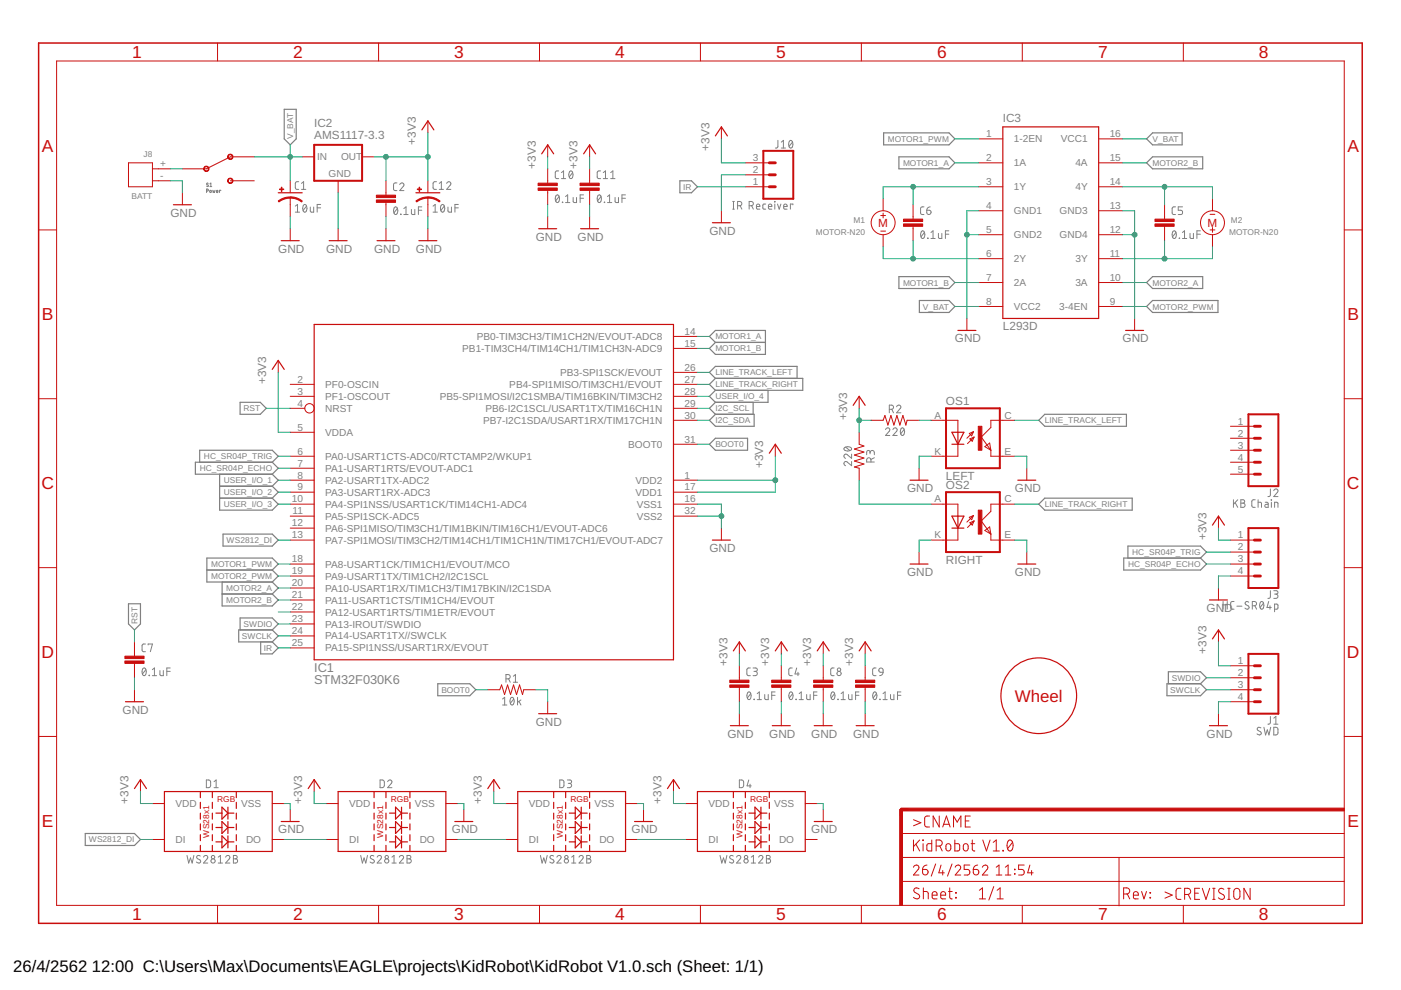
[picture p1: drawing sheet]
<svg xmlns="http://www.w3.org/2000/svg" width="297mm" height="210mm" viewBox="0 0 297 210" stroke-linecap="round" stroke-linejoin="round" font-family="sans-serif">
<g fill="none" stroke="#808080" stroke-width=".21">
<path d="M44.2 38.9l-.3-.1-.1 .2 .4 .5h-.4M44.5 39l.2-.2v.8M44.5 39.6h.4M63.3 38.5l-.5 .1-.2 .3 .1 1 .1 .2 .5 .1M63.9 38.9l.5-.4v1.7M84.2 38.8l-.7 .1-.1 .2 .1 1.1 .2 .2h.5M84.8 39.1a.44 .44 0 0 1 .6-.3 .44 .44 0 0 1 .1 .7l-.7 .9h.8M92.5 38.5l-.4 .1-.3 .3v1l.3 .2 .4 .1M93.1 38.9l.5-.4v1.7M94.7 38.9a.44 .44 0 0 1 .6-.3 .44 .44 0 0 1 .2 .6l-.8 1h.9M118.4 36.2l-.5 .1-.2 .3 .1 1.1 .1 .1 .5 .1M119 37.9h.9"/>
<path d="M119 36.6l.5-.4v1.7M120.8 36.3l.3-.1a.97 .97 0 0 1 0 1.7 1.02 1.02 0 0 1-.3-1.6zM121.4 36.6l-.7 .9M127.3 36.2l-.5 .1-.2 .3v1.1l.2 .1 .5 .1M127.9 37.9h.9M127.9 36.6l.5-.4v1.7M129.5 37.9h.9M129.5 36.6l.4-.4v1.7M164.9 29.8v1.4l-.5 .2M165.7 31.4h.8M165.7 30.1l.4-.3v1.6M167.4 29.9l.3-.1a.97 .97 0 0 1 0 1.6 1 1 0 0 1-.3-1.5z"/>
<path d="M168 30.1l-.7 .9M43.8 40.5l.4-.1-.1-.3h-.3v.7M45.1 40.3l.1 .5 .1-.3 .2 .3 .1-.5M45.9 40.6h.3l-.1-.2h-.2v.3l.3 .1M46.8 40.4l-.3-.1v.5M62.6 43.7l.5-.4v1.7M62.6 45h.9M63.9 40.2h.9M64.4 43.5l.2-.2a.95 .95 0 0 1 0 1.7 1.04 1.04 0 0 1-.2-1.5zM65 43.7l-.7 .9M65.8 43.9v.9l.3 .2h.4v-1.1M67.2 44.1h.8"/>
<path d="M68 43.3h-.8v1.7M83.7 44l.2-.1a.95 .95 0 0 1 0 1.6 1.04 1.04 0 0 1-.2-1.5zM84.2 44.2l-.7 .9M84.9 45.4l.1 .1zM85.6 45.5h.9M85.6 44.2l.5-.3v1.6M87.2 44.4v.9l.3 .2h.4v-1.1M88.7 44.6h.7M89.4 43.9h-.7v1.6M91.8 45h.9M91.8 43.7l.5-.4v1.7M93.1 40.2h.9"/>
<path d="M93.6 43.5l.2-.2a.95 .95 0 0 1 0 1.7 1 1 0 0 1-.2-1.5zM94.2 43.7l-.7 .9M95 43.9v.9l.2 .2h.5v-1.1M96.5 44.1h.7M97.2 43.3h-.7v1.7M117.9 41.4l.3-.1a.97 .97 0 0 1 0 1.6 1 1 0 0 1-.3-1.5zM118.5 41.7l-.7 .9M119.2 42.9h.1zM119.9 42.9h.9M119.9 41.7l.5-.4v1.6M121.5 41.9v.9l.3 .1h.4v-1M123 42h.7"/>
<path d="M123.7 41.3h-.7v1.6M126.8 41.4l.3-.1a.97 .97 0 0 1 0 1.6 1.02 1.02 0 0 1-.3-1.5zM127.4 41.7l-.7 .9M128.1 42.9h.1zM128.8 42.9h.9M128.8 41.7l.4-.4v1.6M130.4 41.9v.9l.3 .1h.4v-1M131.9 42h.7M132.6 41.3h-.7v1.6M155.3 44.3h.4M155.3 42.7h.4M155.5 42.7v1.6"/>
<path d="M156.4 43.6h.4a.46 .46 0 0 0 .5-.4 .46 .46 0 0 0-.5-.5h-.4v1.6M156.9 43.6l.4 .7M158.8 43.6h.5a.46 .46 0 0 0 .4-.4 .46 .46 0 0 0-.4-.5h-.5v1.6M159.4 43.6l.3 .7M160.4 43.8h.7a.38 .38 0 0 0-.3-.5 .38 .38 0 0 0-.4 .3v.7h.7M162.3 43.3h-.4l-.2 .2 .1 .8h.5M162.9 43.8h.7a.38 .38 0 0 0-.2-.5 .38 .38 0 0 0-.5 .3l.1 .7h.6M164.2 42.7l.1 .1zM164.3 43.3v1M164.8 43.3l.4 1 .4-1M166.2 43.8h.7a.38 .38 0 0 0-.3-.5 .38 .38 0 0 0-.4 .3v.7h.7M168.1 43.4v-.1h-.5v1"/>
<path d="M195.4 49l.2-.1a.95 .95 0 0 1 0 1.7 1.04 1.04 0 0 1-.2-1.6zM195.9 43.9l-.6 .1-.1 .2v1.1l.2 .2h.5M196 49.3l-.7 .9M196.5 44.6h.5a.45 .45 0 0 1 .4 .5 .45 .45 0 0 1-.5 .4 .45 .45 0 0 1-.4-.5zM196.7 50.5l.1 .1zM197.2 43.9l-.6 .3-.1 .4M197.4 50.6h.9M197.4 49.3l.4-.4v1.7M199 49.5v.9l.2 .2h.5v-1.1M200.4 49.7h.8M201.2 48.9h-.8v1.7M248.7 49l.3-.1a.97 .97 0 0 1 0 1.7 1.02 1.02 0 0 1-.3-1.6z"/>
<path d="M249.2 43.9h-.5l-.2 .3v1.1l.2 .2h.5M249.3 49.3l-.7 .9M250 50.5l.1 .1zM250.7 50.6h.9M250.7 49.3l.4-.4v1.7M250.7 43.9h-.9v.7h.6a.46 .46 0 0 1 .3 .4 .46 .46 0 0 1-.3 .5h-.6M252.3 49.5v.9l.3 .2h.4v-1.1M253.8 49.7h.7M254.5 48.9h-.7v1.7M179 94.9a1 1 0 0 1 1.6 .3 .95 .95 0 0 1-1.7 0zM179.3 94.8l.9 .7M180.6 97.9v.8l-1-.7a.44 .44 0 0 0-.7 .1 .44 .44 0 0 0 .4 .6"/>
<path d="M180.6 96.3v.9l-1-.8a.44 .44 0 0 0-.6 .2 .44 .44 0 0 0 .3 .6M184.5 95.9a.46 .46 0 0 1 .4-.4 .46 .46 0 0 1 .5 .4v.5M184.5 96.2v-.3a.36 .36 0 0 0-.4-.4 .36 .36 0 0 0-.4 .4v.5M184.7 98v-.5a.46 .46 0 0 0-.5-.5 .46 .46 0 0 0-.5 .5v.5h1.7M185.4 97l-.7 .4M187.7 91.1a.45 .45 0 0 1 .7-.4 .45 .45 0 0 1 .1 .7l-.8 .9h1M188.6 86.8h.4a.44 .44 0 0 0 .4-.5 .44 .44 0 0 0-.4-.4h-.4v1.6M189.1 86.8l.3 .7M189.3 91.1a.45 .45 0 0 1 .6-.4 .45 .45 0 0 1 .2 .7l-.8 .9h.9M190.1 86.3a.44 .44 0 0 1 .6-.4 .44 .44 0 0 1 .2 .7l-.8 .9h.9M191.1 90.8l.2-.1a.93 .93 0 0 1 0 1.6 1.02 1.02 0 0 1-.2-1.5zM191.7 91.1l-.7 .9"/>
<path d="M261.5 106v1.6M261.9 106.6l.5 1M262.4 106l-.9 .9M263.1 106h.4a.36 .36 0 0 1 .4 .3 .36 .36 0 0 1-.4 .4 .44 .44 0 0 1 .5 .4 .44 .44 0 0 1-.5 .5h-.4zM263.1 106.7h.4M266.1 106h-.5l-.2 .3v1.1l.2 .1 .5 .1M266.7 106.5l.7 .1 .1 1M266.7 106v1.6M268.2 106.5h.5l.2 .3v.8l-.6-.1-.1-.2v-.2l.7-.2M269.3 103.7v1.4l-.5 .2M269.5 106h.1zM269.6 106.5v1.1"/>
<path d="M270.1 104a.44 .44 0 0 1 .6-.3 .44 .44 0 0 1 .1 .7l-.7 .9h.9M270.2 107.6v-1.1l.7 .1 .1 1M30.8 136.5l-.5 .1-.2 .3v1l.2 .3h.5M31.4 136.7v-.2h.9l-.4 1.7M259.3 127.5v1.7M259.3 128.2h.9M260.2 127.5v1.7M261.6 127.5l-.5 .1-.2 .3v1l.2 .2 .5 .1M262.2 128.5h1.1M264.8 127.7l-.2-.1a.38 .38 0 0 0-.6 .1 .38 .38 0 0 0 .2 .5l.5 .3a.44 .44 0 0 1-.1 .7 .44 .44 0 0 1-.7-.3M265.5 128.4h.5a.46 .46 0 0 0 .4-.4 .46 .46 0 0 0-.4-.5h-.5v1.7M266.1 128.4l.3 .8"/>
<path d="M267.3 127.6l.2-.1a.97 .97 0 0 1 0 1.7 1.02 1.02 0 0 1-.2-1.6zM267.9 127.9l-.7 .9M269 127.5l-.4 1.3h.9M269.3 128.4v.8M269.3 125.2v1.5l-.5 .2M270.1 125.2h.5a.36 .36 0 0 1 .4 .4 .36 .36 0 0 1-.4 .4h-.4M270.2 129.2l.7-.1 .1-.7-.2-.3h-.6v1.6M270.5 126a.46 .46 0 0 1 .5 .4 .46 .46 0 0 1-.5 .5h-.4M30.3 141.7l.3-.1a.97 .97 0 0 1 0 1.7 1.02 1.02 0 0 1-.3-1.6zM30.9 142l-.7 .9M31.6 143.2l.1 .1zM32.3 143.3h.9"/>
<path d="M32.3 142l.4-.4v1.7M33.9 142.2v.9l.3 .2h.4v-1.1M35.4 142.3h.7M36.1 141.6h-.7v1.7M106.6 148.2l.4-.4v1.7M106.6 149.5h.9M107.3 143.9h.4a.46 .46 0 0 0 .5-.4 .46 .46 0 0 0-.5-.5h-.4v1.7M107.8 143.9l.4 .8M108.3 148l.1-.1a.8 .8 0 0 1 .7 .5 .8 .8 0 0 1-.2 .8l-.3 .3a1.04 1.04 0 0 1-.3-1.5zM108.8 143.4l.5-.4v1.7M108.8 144.7h.9M108.9 148.2l-.7 .9"/>
<path d="M109.7 147.8v1.7M110 148.7l.4 .8M110.4 148.4l-.7 .5M158.6 146.8l.2-.1a.97 .97 0 0 1 0 1.6 1.02 1.02 0 0 1-.2-1.5zM159.1 141.6h-.5l-.3 .4 .2 1.2 .6 .1M159.2 147.1l-.7 .9M159.7 141.6h.5a.36 .36 0 0 1 .4 .4 .36 .36 0 0 1-.4 .3h-.3M159.9 148.3h.1zM160.1 142.3a.46 .46 0 0 1 .5 .5 .46 .46 0 0 1-.5 .5h-.4M160.5 148.3h.9M160.5 147.1l.5-.4v1.6M162.1 147.3l.1 .9 .2 .1h.5v-1"/>
<path d="M163.6 147.4h.7M164.3 146.7h-.7v1.6M167.4 146.8l.3-.1a.97 .97 0 0 1 0 1.6 1.02 1.02 0 0 1-.3-1.5zM168 141.6h-.5l-.3 .4 .1 1.2 .7 .1M168.1 147.1l-.8 .9M168.7 148.3h.1zM168.9 141.6l-.3 1.3h.9M169.2 142.5v.8M169.4 148.3h.9M169.4 147.1l.5-.4v1.6M171 147.3v.9l.3 .1h.5v-1M172.5 147.4h.7"/>
<path d="M173.2 146.7h-.7v1.6M176.3 146.8l.3-.1a.97 .97 0 0 1 0 1.6 1.02 1.02 0 0 1-.3-1.5zM176.8 141.6h-.4l-.3 .4 .1 1.2 .6 .1M177 147.1l-.8 .9M177.6 148.3h.1zM178.3 148.3h.9M178.3 147.1l.5-.4v1.6M179.9 147.3v.9l.3 .1h.4v-1M181.4 147.4h.7M182.1 146.7h-.7v1.6M185.2 146.8l.1-.1a.8 .8 0 0 1 .7 .6 .8 .8 0 0 1-.2 .8l-.3 .2a1.02 1.02 0 0 1-.3-1.5zM185.7 141.6h-.4l-.3 .4 .1 1.2 .6 .1"/>
<path d="M185.8 147.1l-.7 .9M186.5 141.8l.3-.2 .3 .2 .1 .7-.8-.1-.1-.3zM186.5 148.3h.1zM187.2 148.3h.9M187.2 147.1l.5-.4v1.6M187.2 142.5l-.3 .6-.4 .2M188.8 147.3v.9l.3 .1h.4v-1M190.3 147.4h.7M191 146.7h-.7v1.6M267.3 154.3l-.5-.1-.2 .4v.2l.6 .4a.4 .4 0 0 1 .1 .6 .4 .4 0 0 1-.6-.1l-.2-.1M268 154.2l.3 1.6 .4-1.1 .3 1.1 .4-1.6M269.3 151.9v1.4l-.5 .2"/>
<path d="M270.1 154.2h.6l.2 .3v1.1l-.2 .2h-.6zM270.1 153.5h.9M270.1 152.3l.4-.4v1.6M43.8 165.4h.6l.2 .3 .1 .8-.3 .5h-.6zM45.4 167h.9M45.4 165.7l.4-.3v1.6M80.6 165.4h.6l.2 .3 .1 .8-.3 .5h-.6zM82.2 165.7a.45 .45 0 0 1 .6-.3 .45 .45 0 0 1 .2 .7l-.8 .9h.9M118.7 165.4h.6l.2 .3v1l-.2 .3h-.6zM120.3 165.4h.5a.36 .36 0 0 1 .4 .3 .36 .36 0 0 1-.4 .4h-.3M120.7 166.1a.46 .46 0 0 1 .5 .4 .46 .46 0 0 1-.5 .5h-.4M156.8 165.4h.6l.2 .3 .1 .8-.3 .5h-.6z"/>
<path d="M158.7 165.4l-.3 1.2h.9M159 166.3v.7M39.6 181.4l.4 1.6 .4-1.1 .3 1.1 .4-1.6M42.5 181.5a.41 .41 0 0 0-.7-.1 .41 .41 0 0 0 .1 .7l.5 .2a.41 .41 0 0 1 0 .6 .41 .41 0 0 1-.6 0l-.2-.1M43.2 181.7a.44 .44 0 0 1 .6-.3 .44 .44 0 0 1 .1 .7l-.7 .9h.8M46.3 183h.9M46.3 181.7l.4-.3v1.6M47.8 181.7a.45 .45 0 0 1 .7-.3 .45 .45 0 0 1 .1 .7l-.8 .9h.9M49.5 181.4h.4a.36 .36 0 0 1 .4 .3 .36 .36 0 0 1-.4 .4 .44 .44 0 0 1 .5 .4 .44 .44 0 0 1-.5 .5h-.4zM49.5 182.1h.4M76.5 181.4l.3 1.6 .4-1.1 .4 1.1 .3-1.6M79.3 181.5a.41 .41 0 0 0-.6-.1 .41 .41 0 0 0-.1 .6l.6 .3a.38 .38 0 0 1 .1 .5 .38 .38 0 0 1-.5 .2l-.3-.2"/>
<path d="M80 181.7a.45 .45 0 0 1 .6-.3 .45 .45 0 0 1 .2 .7l-.8 .9h.9M83.1 183h.9M83.1 181.7l.4-.3v1.6M84.7 181.7a.44 .44 0 0 1 .6-.3 .44 .44 0 0 1 .1 .7l-.7 .9h.9M86.3 181.4h.5a.36 .36 0 0 1 .3 .3 .36 .36 0 0 1-.3 .4 .44 .44 0 0 1 .4 .4 .44 .44 0 0 1-.4 .5h-.5zM86.3 182.1h.5M114.6 181.4l.3 1.6 .4-1.1 .4 1.1 .3-1.6M117.4 181.5a.41 .41 0 0 0-.6-.1 .41 .41 0 0 0 0 .7l.5 .2a.44 .44 0 0 1-.1 .7 .44 .44 0 0 1-.6-.2M118.1 181.7a.44 .44 0 0 1 .6-.3 .44 .44 0 0 1 .1 .7l-.7 .9h.9M121.2 183h.9M121.2 181.7l.4-.3v1.6M122.8 181.7a.44 .44 0 0 1 .6-.3 .44 .44 0 0 1 .1 .7l-.7 .9h.9"/>
<path d="M124.4 181.4h.4a.36 .36 0 0 1 .4 .3 .36 .36 0 0 1-.4 .4 .44 .44 0 0 1 .5 .4 .44 .44 0 0 1-.5 .5h-.4zM124.4 182.1h.4M152.7 181.4l.3 1.6 .4-1.1 .4 1.1 .3-1.6M155.5 181.5a.41 .41 0 0 0-.6-.1 .41 .41 0 0 0 0 .7l.5 .2a.41 .41 0 0 1 0 .6 .41 .41 0 0 1-.6 0l-.2-.1M156.2 181.7a.44 .44 0 0 1 .6-.3 .44 .44 0 0 1 .1 .7l-.7 .9h.9M159.3 183h.9M159.3 181.7l.4-.3v1.6M160.8 181.7a.45 .45 0 0 1 .7-.3 .45 .45 0 0 1 .1 .7l-.8 .9h1M162.5 181.4h.4a.36 .36 0 0 1 .4 .3 .36 .36 0 0 1-.4 .4 .44 .44 0 0 1 .5 .4 .44 .44 0 0 1-.5 .5h-.4zM162.5 182.1h.4"/>
<circle cx="44.6" cy="40.6" r=".23"/>
<circle cx="177.9" cy="142" r=".36"/>
<circle cx="177.9" cy="142.8" r=".46"/>
<circle cx="45.2" cy="182.5" r=".45"/>
<circle cx="45.2" cy="181.7" r=".36"/>
<circle cx="82" cy="182.5" r=".45"/>
<circle cx="82" cy="181.7" r=".36"/>
<circle cx="120.1" cy="181.7" r=".36"/>
<circle cx="120.1" cy="182.5" r=".46"/>
<circle cx="158.2" cy="182.5" r=".45"/>
<circle cx="158.2" cy="181.7" r=".36"/>
</g>
<g fill="none" stroke="#808080" stroke-width=".25">
<path d="M60.3 23.2h2.5v6.2l-1.3 1.3-1.2-1.3zM144.1 38.3h2.5l1.3 1.3-1.3 1.3h-2.5zM187.3 28.2h13.9l1.3 1.2-1.3 1.3h-13.9zM190.6 33.3h10.6l1.3 1.2-1.3 1.3h-10.6zM243.1 29.4l1.3-1.2h6.2v2.5h-6.2zM243.1 34.5l1.3-1.2h10.6v2.5h-10.6zM190.6 58.7h10.6l1.3 1.2-1.3 1.3h-10.6zM243.1 59.9l1.3-1.2h10.6v2.5h-10.6zM150.4 71.3l1.3-1.2h10.6v5h-10.6l-1.3-1.2 1.3-1.3zM151.7 72.6h10.6M194.9 63.7h6.3l1.3 1.3-1.3 1.3h-6.3zM243.1 65l1.3-1.3h13.8v2.6h-13.8z"/>
<path d="M42.3 98v-2.5h15.4l1.3 1.2-1.3 1.3M50.9 85.3h4.3l1.3 1.3-1.3 1.2h-4.3zM57.7 98h-16.3v2.5h16.3M57.7 98l1.3 1.3-1.3 1.2M150.4 94.2l1.3-1.3h6.8v2.6h-6.8zM151.7 80.2l-1.3-1.2 1.3-1.3h17.3v2.5M151.7 80.2h18.5v2.6h-18.5M151.7 87.8h8.2v2.6h-8.2l-1.3-1.3zM151.7 80.2l-1.3 1.3 1.3 1.3M151.7 82.8l-1.3 1.2 1.3 1.3M151.7 85.3l-1.3 1.3 1.3 1.2M159.7 85.3v2.5"/>
<path d="M162.8 82.8v2.5h-11.1M220.2 89.1l1.3-1.3h17.3v2.6h-17.3zM46.6 103.1h11.1M46.6 100.5v7.7h11.1l1.3-1.3-1.3-1.3M46.6 105.6h11.1M47.3 113.2h10.4l1.3 1.3-1.3 1.3h-10.4zM57.7 100.5l1.3 1.3-1.3 1.3M57.7 103.1l1.3 1.3-1.3 1.2M221.5 105.6h18.6v2.6h-18.6l-1.3-1.3zM238.3 118.3h16.2l1.3 1.3-1.3 1.3h-16.2zM239.1 118.3v-2.5h15.4l1.3 1.3-1.3 1.2M27.2 128h2.6v4.3l-1.3 1.3-1.3-1.3z"/>
<path d="M43.9 120.9h13.8M47.1 125.9h10.6M47.1 123.4v5.1h10.6l1.3-1.3-1.3-1.3M50.9 133.6v-2.6h6.8l1.3 1.3-1.3 1.3M55.3 136.1v2.5h2.4l1.3-1.2-1.3-1.3M57.7 120.9l1.3-1.3-1.3-1.3h-13.8v5.1h13.8M57.7 120.9l1.3 1.2-1.3 1.3M57.7 123.4l1.3 1.3-1.3 1.2M57.7 133.6h-7.1v2.5h7.1M57.7 133.6l1.3 1.2-1.3 1.3M92.8 145h6.8l1.3 1.2-1.3 1.3h-6.8zM247.4 145h7.1l1.3 1.2-1.3 1.3h-7.1z"/>
<path d="M247.7 145v-2.6h6.8l1.3 1.3-1.3 1.3M18.1 176.7h10.4l1.3 1.3-1.3 1.3h-10.4z"/>
</g>
<g fill="none" stroke="#c90d0c" stroke-width=".25">
<path d="M89.5 27.5l1.2-1.9 1.3 1.9M114.9 32.6l1.2-1.9 1.3 1.9M123.7 32.6l1.3-1.9 1.3 1.9M151.7 28.8l1.3-1.9 1.2 1.9M212.6 26.9h20.3v40.6h-20.3zM36.8 43.4h3.8M59 40.9h5.1M59.6 51h3.8M69.8 51h3.8M79.9 51h3.8M88.2 40.9h5.1M88.8 51h3.8"/>
<path d="M114.2 48.5h3.8M123.1 48.5h3.8M151 47.2h3.9M57.7 78.3l1.3-1.9 1.3 1.9M66.6 68.8h76.2v71.1h-76.2zM203.1 70.1h3.8M238.7 70.1h3.8M163.1 96.1l1.3-1.9 1.3 1.9M180.9 85.9l1.3-1.9 1.2 1.9M201.8 91.7h2.6l-1.3 2.5zM201.8 94.2h2.6M203.1 91.7v2.5"/>
<path d="M151 114.5h3.9M193 119.6h3.8M193 101.8h3.8M201.8 109.4h2.6l-1.3 2.6zM201.8 112h2.6M203.1 109.4v2.6M215.8 119.6h3.8M215.8 101.8h3.8M257.1 111.3l1.2-1.9 1.3 1.9M155.5 138l1.3-1.9 1.2 1.9M164.4 138l1.3-1.9 1.2 1.9M173.3 138l1.2-1.9 1.3 1.9"/>
<path d="M182.2 138l1.2-1.9 1.3 1.9M256.4 127.2h3.8M257.1 135.5l1.2-1.9 1.3 1.9M26.6 148.8h3.8M114.2 151.3h3.8M154.9 153.9h3.8M163.7 153.9h3.9M172.6 153.9h3.8M181.5 153.9h3.8M256.4 153.9h3.8M28.5 167.2l1.3-1.9 1.3 1.9M34.9 167.8h22.8v12.7h-22.8z"/>
<path d="M42.5 167.8v1.3M42.5 170.1v1.3M42.5 172.4v1.3M42.5 174.7v1.3M42.5 177v1.2M42.5 179.2v1.3M45 167.8v1.3M45 170.1v1.3M45 172.4v1.3M45 174.7v1.3M45 177v1.2M45 179.2v1.3"/>
<path d="M45.8 175.5h1.3M45.8 178.5h1.3M45.8 172.4h1.3M47.1 171.1l1.2 1.3-1.2 1.3zM47.1 174.2l1.2 1.3-1.2 1.2zM47.1 177.2l1.2 1.3-1.2 1.3zM48.3 171.1v2.6M48.3 174.2v2.5M48.3 177.2v2.6M48.3 175.5h1.3M48.3 178.5h1.3M48.3 172.4h1.3"/>
<path d="M50.1 167.8v1.3M50.1 170.1v1.3M50.1 172.4v1.3M50.1 174.7v1.3M50.1 177v1.2M50.1 179.2v1.3M59.6 174.2h3.8M65.3 167.2l1.3-1.9 1.3 1.9M71.7 167.8h22.8v12.7h-22.8zM79.3 167.8v1.3M79.3 170.1v1.3M79.3 172.4v1.3"/>
<path d="M79.3 174.7v1.3M79.3 177v1.2M79.3 179.2v1.3M81.8 167.8v1.3M81.8 170.1v1.3M81.8 172.4v1.3M81.8 174.7v1.3M81.8 177v1.2M81.8 179.2v1.3M82.6 175.5h1.3M82.6 178.5h1.3M82.6 172.4h1.3"/>
<path d="M83.9 171.1l1.2 1.3-1.2 1.3zM83.9 174.2l1.2 1.3-1.2 1.2zM83.9 177.2l1.2 1.3-1.2 1.3zM85.1 175.5h1.3M85.1 178.5h1.3M85.1 172.4h1.3M85.1 171.1v2.6M85.1 174.2v2.5M85.1 177.2v2.6M86.9 167.8v1.3M86.9 170.1v1.3M86.9 172.4v1.3"/>
<path d="M86.9 174.7v1.3M86.9 177v1.2M86.9 179.2v1.3M96.4 174.2h3.8M103.4 167.2l1.3-1.9 1.3 1.9M109.8 167.8h22.8v12.7h-22.8zM117.4 167.8v1.3M117.4 170.1v1.3M117.4 172.4v1.3M117.4 174.7v1.3M117.4 177v1.2M117.4 179.2v1.3"/>
<path d="M119.9 167.8v1.3M119.9 170.1v1.3M119.9 172.4v1.3M119.9 174.7v1.3M119.9 177v1.2M119.9 179.2v1.3M120.7 175.5h1.3M120.7 178.5h1.3M120.7 172.4h1.3M122 171.1l1.2 1.3-1.2 1.3zM122 174.2l1.2 1.3-1.2 1.2zM122 177.2l1.2 1.3-1.2 1.3z"/>
<path d="M123.2 175.5h1.3M123.2 178.5h1.3M123.2 172.4h1.3M123.2 171.1v2.6M123.2 174.2v2.5M123.2 177.2v2.6M125 167.8v1.3M125 170.1v1.3M125 172.4v1.3M125 174.7v1.3M125 177v1.2M125 179.2v1.3"/>
<path d="M134.5 174.2h3.8M141.5 167.2l1.3-1.9 1.3 1.9M147.9 167.8h22.8v12.7h-22.8zM155.5 167.8v1.3M155.5 170.1v1.3M155.5 172.4v1.3M155.5 174.7v1.3M155.5 177v1.2M155.5 179.2v1.3M158 167.8v1.3M158 170.1v1.3M158 172.4v1.3"/>
<path d="M158 174.7v1.3M158 177v1.2M158 179.2v1.3M158.8 175.5h1.3M158.8 178.5h1.3M158.8 172.4h1.3M160.1 171.1l1.2 1.3-1.2 1.3zM160.1 174.2l1.2 1.3-1.2 1.2zM160.1 177.2l1.2 1.3-1.2 1.3zM161.3 175.5h1.3M161.3 178.5h1.3M161.3 172.4h1.3"/>
<path d="M161.3 171.1v2.6M161.3 174.2v2.5M161.3 177.2v2.6M163.1 167.8v1.3M163.1 170.1v1.3M163.1 172.4v1.3M163.1 174.7v1.3M163.1 177v1.2M163.1 179.2v1.3M172.6 174.2h3.8"/>
<circle cx="220.2" cy="147.5" r="8"/>
</g>
<g fill="none" stroke="#c90d0c" stroke-width=".21">
<path d="M12 12.9h273v179.1h-273zM46.1 9.1v3.8M80.3 9.1v3.8M114.4 9.1v3.8M148.5 9.1v3.8M182.6 9.1v3.8M216.7 9.1v3.8M250.9 9.1v3.8M27.2 34.5h5.1v5.1h-5.1zM32.3 35.8h3.8M32.3 38.3h3.8M48.8 38.3h5.1"/>
<path d="M53.9 33.3h-5.1l-5 2.5h-5.1M61.5 38.3v2.6M64.1 33.3h2.5M71.7 38.3v2.6M76.8 33.3h2.5M81.8 38.3v3.1M90.7 25.6v2.6M90.7 38.3v2.6M116.1 30.7v2.6M116.1 35.8v3M125 30.7v2.6M125 35.8v3"/>
<path d="M153 26.9v2.5M158 34.5h5.1M158 39.6h5.1M158 37.1h5.1M207.5 29.4h5.1M207.5 34.5h5.1M207.5 39.6h5.1M232.9 29.4h5.1M232.9 34.5h5.1M232.9 39.6h5.1M8.2 48.7h3.8M38.7 40.9v2.5"/>
<path d="M61.5 41.9v4.1M61.5 48.5v2.5M71.7 48.5v2.5M81.8 42.9v3.1M81.8 48.5v2.5M90.7 41.9v4.1M90.7 48.5v2.5M116.1 40.4v3M116.1 46v2.5M125 40.4v3M125 46v2.5M153 44.7v2.5"/>
<path d="M186.7 45.7h1M186.7 49h1M187.2 42.1v2.6M187.2 45.2v1M187.2 49.8v2.5M193.6 43.4v3.1M193.6 48v3M207.5 44.7h5.1M207.5 49.8h5.1M207.5 54.8h5.1M207.5 59.9h5.1M232.9 44.7h5.1"/>
<path d="M232.9 49.8h5.1M232.9 54.8h5.1M232.9 59.9h5.1M246.9 43.4v3.1M246.9 48v3M256.6 48.7h1M256.6 45.4h1M257.1 42.1v2.6M257.1 48.2v1.1M257.1 49.8v2.5M285 48.7h3.8M59 76.4v2.6"/>
<path d="M142.8 71.3h5.1M142.8 73.9h5.1M142.8 79h5.1M205 67.5v2.6M207.5 65h5.1M232.9 65h5.1M240.6 67.5v2.6M8.2 84.5h3.8M61.5 81.5h5.1M61.5 84h5.1M61.5 86.6h3.1M61.5 91.7h5.1"/>
<path d="M61.5 96.7h5.1M61.5 99.3h5.1M142.8 81.5h5.1M142.8 84h5.1M142.8 86.6h5.1M142.8 89.1h5.1M142.8 94.2h5.1M164.4 94.2v2.5M182.2 91.7v2.5l1 .4-2.1 .6 2.1 .6-2.1 .7 2.1 .6-2.1 .6 2.1 .7-2.1 .6 1.1 .3v2.5M182.2 84v2.6M184.7 89.1h2.5l.4-1 .7 2 .6-2 .6 2 .7-2 .6 2 .6-2 .7 2 .2-1h2.6M194.9 99.3v2.5"/>
<path d="M197.4 89.1h5.7v2.6M203.1 94.2v2.5h-5.7M205.5 91.9l.9-.4-.4 .9zM205.6 93l.9-.3-.4 .9zM206.4 91.5l-1.4 1.4M206.5 92.7l-1.4 1.4M208.8 94.7l1-.8 .3 1.6zM210.1 95.5v1.2h5.1M215.2 89.1h-5.1v1.5l-2.1 2.1 2.1 2.8M217.7 99.3v2.5M260.9 90.4h5.1M260.9 92.9h5.1"/>
<path d="M260.9 95.5h5.1M260.9 98h5.1M285 84.5h3.8M61.5 101.8h5.1M61.5 104.4h5.1M61.5 106.9h5.1M61.5 109.4h5.1M61.5 112h5.1M61.5 114.5h5.1M61.5 119.6h5.1M142.8 101.8h5.1M142.8 104.4h5.1"/>
<path d="M142.8 106.9h5.1M142.8 109.4h5.1M153 112v2.5M194.9 117.1v2.5M197.4 106.9h5.7v2.5M203.1 112v2.5h-5.7M205.5 109.7l.9-.4-.4 .9zM205.6 110.8l.9-.4-.4 .9zM206.4 109.3l-1.4 1.4M206.5 110.4l-1.4 1.4M208.8 112.5l1-.8 .3 1.5zM210.1 113.2v1.3h5.1"/>
<path d="M215.2 106.9h-5.1v1.5l-2.1 2 2.1 2.8M217.7 117.1v2.5M258.3 109.4v2.6M260.9 114.5h5.1M260.9 119.6h5.1M260.9 100.5h5.1M260.9 117.1h5.1M8.2 120.4h3.8M28.5 136.1v3M61.5 122.1h5.1M61.5 124.7h5.1M61.5 127.2h5.1"/>
<path d="M61.5 129.8h5.1M61.5 132.3h5.1M61.5 134.8h5.1M61.5 137.4h5.1M156.8 136.1v2.5M165.7 136.1v2.5M174.5 136.1v2.5M183.4 136.1v2.5M258.3 124.7v2.5M258.3 133.6v2.5M260.9 122.1h5.1M285 120.4h3.8"/>
<path d="M8.2 156.1h3.8M28.5 140.7v3M28.5 146.2v2.6M103.4 146.2h2.6l.3-1 .7 2.1 .6-2.1 .6 2.1 .7-2.1 .6 2.1 .7-2.1 .6 2.1 .2-1.1h2.6M116.1 148.8v2.5M156.8 141.2v3M156.8 145.7v3.1M156.8 151.3v2.6M165.7 141.2v3M165.7 145.7v3.1M165.7 151.3v2.6M174.5 141.2v3"/>
<path d="M174.5 145.7v3.1M174.5 151.3v2.6M183.4 141.2v3M183.4 145.7v3.1M183.4 151.3v2.6M258.3 151.3v2.6M260.9 146.2h5.1M260.9 141.2h5.1M260.9 143.7h5.1M260.9 148.8h5.1M285 156.1h3.8M29.8 165.3v2.5"/>
<path d="M32.3 170.4h2.6M32.3 178h2.6M57.7 170.4h2.6M57.7 178h2.6M61.5 171.6v2.6M66.6 165.3v2.5M69.2 170.4h2.5M69.2 178h2.5M94.5 170.4h2.6M94.5 178h2.6M98.3 171.6v2.6M104.7 165.3v2.5"/>
<path d="M107.2 170.4h2.6M107.2 178h2.6M132.6 170.4h2.6M132.6 178h2.6M136.4 171.6v2.6M142.8 165.3v2.5M145.3 170.4h2.6M145.3 178h2.6M170.7 170.4h2.6M170.7 178h2.6M174.5 171.6v2.6M191.1 176.7h93.9"/>
<path d="M193.7 173.8l1.5 .6-1.5 .7M193.7 178.1v2.3M194.2 179l.8 1.4M195 178.1l-1.3 1.4M195.6 178.1l.2 .1zM195.7 178.9v1.5M197.1 173l-.7 .1-.4 .4 .1 1.6 .3 .2h.7M197.5 178.1v2.3h-.8l-.2-.2v-1.1l.2-.2h.8M198.5 179.4h.6a.65 .65 0 0 0 .7-.7 .65 .65 0 0 0-.7-.6h-.6v2.3M199.1 173v2.3l-1.3-2.3v2.3M199.3 179.4l.5 1M199.9 175.3l.8-2.3 .7 2.3"/>
<path d="M200.1 174.8h1.1M200.7 179l.3-.1 .5 .1 .1 .9a.52 .52 0 0 1-.5 .5 .52 .52 0 0 1-.5-.5zM202.2 175.3v-2.3l.7 1.3 .8-1.3v2.3M202.4 178.1v2.3h.8l.3-.4-.1-.9-.2-.2h-.8M204.4 179l.5-.1a.92 .92 0 0 1 .1 1.5h-.3l-.4-.3zM204.7 174.1h.7M205.7 173h-1v2.3h1M205.9 178.9h.8M206.1 178.1v1.9l.2 .3 .4 .1M208.4 178.1l.7 2.3 .8-2.3M210.6 178.6l.6-.5v2.3M213.8 178.3a.62 .62 0 0 1 .7-.1 .62 .62 0 0 1 .3 .8 .99 .99 0 0 1-.8 1.4 1.68 1.68 0 0 1-.2-2.1z"/>
<path d="M214.7 178.6l-1.1 1.3M46.1 192v3.8M80.3 192v3.8M114.4 192v3.8M148.5 192v3.8M182.6 192v3.8M191.1 186.9h93.9M191.1 181.8h93.9M193.7 183.9a.58 .58 0 0 1 .8-.5 .58 .58 0 0 1 .2 .9l-1 1.2h1.1M194.9 188.4a.58 .58 0 0 0-.9-.1 .58 .58 0 0 0 0 .9l.7 .4a.58 .58 0 0 1 .1 .9 .58 .58 0 0 1-.9-.1l-.2-.1M195.6 184.3h.7a.59 .59 0 0 1 .5 .7 .59 .59 0 0 1-.6 .5 .59 .59 0 0 1-.6-.6zM195.8 189h.6l.4 .3v1.3"/>
<path d="M195.8 188.3v2.3M196.5 183.4l-.6 .3-.3 .6M197.6 189.8h1.1a.54 .54 0 0 0-.4-.7 .54 .54 0 0 0-.7 .4l.2 1 .9 .1M198.4 183.2l-1 2.6M199.5 189.8h1a.54 .54 0 0 0-.4-.7 .54 .54 0 0 0-.6 .4l.1 1 .9 .1M199.5 183.4l-.4 1.7h1.1M199.9 184.6v.9M201.1 189h.8M201.4 188.3v1.9l.1 .3 .4 .1M201.8 183.2l-.9 2.6M202.5 183.9a.58 .58 0 0 1 .8-.5 .58 .58 0 0 1 .2 .9l-1 1.2h1.2M202.6 189.2l.2 .2z"/>
<path d="M202.6 190.3l.2 .1zM205.6 183.4h-1.2v.9h.7a.61 .61 0 0 1 .5 .6 .61 .61 0 0 1-.5 .6h-.7M206.4 184.3h.7a.59 .59 0 0 1 .4 .7 .59 .59 0 0 1-.6 .5 .59 .59 0 0 1-.5-.6zM207.3 183.4l-.7 .3-.2 .6M207.6 190.6h1.4M207.6 188.8l.7-.5v2.3M208.3 183.9a.58 .58 0 0 1 .8-.5 .58 .58 0 0 1 .2 .9l-1 1.2h1.1M210.6 180.4h1.3M210.7 188l-1 2.8M211.2 185.5h1.2M211.2 183.9l.6-.5v2.1M211.4 190.6h1.3"/>
<path d="M211.4 188.8l.6-.5v2.3M212.6 180.3l.1 .1zM213.1 185.5h1.2M213.1 183.9l.6-.5v2.1M215.1 184.3l.1 .1zM215.1 185.2l.1 .1zM216.7 192v3.8M217.1 183.4h-1.1v.9h.7a.6 .6 0 0 1 .5 .6 .6 .6 0 0 1-.5 .6h-.7M218.4 183.4l-.5 1.7h1.2M218.7 184.6v.9M237.3 181.8v10.3M238.2 189.5h.7a.65 .65 0 0 0 .6-.6 .65 .65 0 0 0-.6-.6h-.7v2.3"/>
<path d="M239 189.5l.5 1.1M240.3 189.8h1a.54 .54 0 0 0-.3-.7 .54 .54 0 0 0-.7 .4l.1 1 .9 .1M242 189l.5 1.6 .6-1.6M243.8 190.3l.1 .1zM243.8 189.2l.1 .2zM247 189.1l1.5 .7-1.5 .6M250.4 188.3l-.7 .1-.4 .5 .1 1.6 .3 .2h.7M250.9 192v3.8M251.2 189.7h.6a.66 .66 0 0 0 .7-.7 .66 .66 0 0 0-.7-.7h-.6v2.4M251.9 189.7l.6 1M253.3 189.4h.8M254.3 188.3h-1v2.4h1"/>
<path d="M254.9 188.3l.8 2.4 .8-2.4M257.1 190.7h.5M257.1 188.3h.5M257.4 188.3v2.4M259.5 188.6a.58 .58 0 0 0-.9-.2 .58 .58 0 0 0 0 .9l.8 .4a.54 .54 0 0 1 .1 .8 .54 .54 0 0 1-.7 .1l-.5-.2M260.3 190.7h.5M260.3 188.3h.5M260.6 188.3v2.4M261.7 188.6a.66 .66 0 0 1 .7-.2 .66 .66 0 0 1 .5 .6v1a.66 .66 0 0 1-.7 .7 .66 .66 0 0 1-.6-.7zM265 188.3v2.4l-1.3-2.4v2.4"/>
<circle cx="187.2" cy="47.2" r="2.54"/>
<circle cx="257.1" cy="47.2" r="2.54"/>
<circle cx="65.6" cy="86.6" r=".99"/>
</g>
<path d="M66.6 30.7h10.2v7.6h-10.2zM161.8 32h6.4v10.1h-6.4zM200.6 86.6h11.4v12.7h-11.4zM264.7 87.8h6.3v15.3h-6.3zM200.6 104.4h11.4v12.7h-11.4zM264.7 112h6.3v12.7h-6.3zM264.7 138.6h6.3v12.7h-6.3z" fill="none" stroke="#c90d0c" stroke-width=".42"/>
<g fill="#c90d0c" stroke="#c90d0c" stroke-width=".21">
<path d="M190.8 171.6h.5v20.4h-.5z"/>
<path d="M191 171.3h94v.6h-94z"/>
<path d="M59.3 40.1h.9v.1h-.9z"/>
<path d="M59.6 39.7h.2v.9h-.2z"/>
<path d="M79.8 42.4h4.1v.5h-4.1z"/>
<path d="M79.8 41.4h4.1v.5h-4.1z"/>
<path d="M154.7 145.2h4.1v.5h-4.1z"/>
<path d="M154.7 144.2h4.1v.5h-4.1z"/>
<path d="M163.6 145.2h4.1v.5h-4.1z"/>
<path d="M163.6 144.2h4.1v.5h-4.1z"/>
<path d="M244.9 47.5h4v.5h-4z"/>
<path d="M244.9 46.5h4v.5h-4z"/>
<path d="M191.6 47.5h4v.5h-4z"/>
<path d="M191.6 46.5h4v.5h-4z"/>
<path d="M26.5 140.1h4v.6h-4z"/>
<path d="M26.5 139.1h4v.5h-4z"/>
<path d="M172.5 145.2h4.1v.5h-4.1z"/>
<path d="M172.5 144.2h4.1v.5h-4.1z"/>
<path d="M181.4 145.2h4.1v.5h-4.1z"/>
<path d="M181.4 144.2h4.1v.5h-4.1z"/>
<path d="M114.1 39.9h4.1v.5h-4.1z"/>
<path d="M114.1 38.8h4.1v.5h-4.1z"/>
<path d="M123 39.9h4v.5h-4z"/>
<path d="M123 38.8h4v.5h-4z"/>
<path d="M88.5 40.1h.9v.1h-.9z"/>
<path d="M88.9 39.7h.1v.9h-.1z"/>
<path d="M207.4 90.4h.8v5.1h-.8z"/>
<path d="M207.4 108.2h.8v5h-.8z"/>
</g>
<g fill="none" stroke="#c90d0c" stroke-width=".61">
<path d="M163.1 34.5h1.3M163.1 37.1h1.3M163.1 39.6h1.3M266 95.5h1.2M266 92.9h1.2M266 90.4h1.2M266 98h1.2M266 100.5h1.2M266 119.6h1.2M266 117.1h1.2M266 114.5h1.2M266 122.1h1.2"/>
<path d="M266 146.2h1.2M266 143.7h1.2M266 141.2h1.2M266 148.8h1.2M192.3 171.6h-1.2v1.3"/>
</g>
<path d="M8.2 9.1h280.6v186.7h-280.6z" fill="none" stroke="#c90d0c" stroke-width=".32"/>
<g fill="#c90d0c" stroke="#c90d0c" stroke-width=".21">
<path d="M61.5 41.7l1.4 .3 1.2 .6-.2 .2-1.4-.7-1-.1z" fill-rule="evenodd"/>
<path d="M59 42.6l1.2-.6 1.3-.2v.2l-1 .1-1.4 .7z" fill-rule="evenodd"/>
<path d="M43.3 35.4a.57 .57 0 0 1 .9 .1 .57 .57 0 0 1-.3 .8 .57 .57 0 0 1-.7-.5h.1a.45 .45 0 0 1 .7-.4 .45 .45 0 0 1 0 .8 .45 .45 0 0 1-.7-.2l-.1-.2z" fill-rule="evenodd"/>
<path d="M48.4 37.9a.57 .57 0 0 1 .9 .2 .57 .57 0 0 1-.3 .8 .57 .57 0 0 1-.7-.6h.1a.45 .45 0 0 1 .6-.3 .45 .45 0 0 1 .1 .7 .45 .45 0 0 1-.7-.2l-.1-.2z" fill-rule="evenodd"/>
<path d="M48.4 32.9a.57 .57 0 0 1 .9 .1 .57 .57 0 0 1-.3 .8 .57 .57 0 0 1-.7-.5h.1a.45 .45 0 0 1 .6-.4 .45 .45 0 0 1 .1 .7 .45 .45 0 0 1-.7-.2l-.1-.1z" fill-rule="evenodd"/>
<path d="M90.7 41.7h.3a3.9 3.9 0 0 1 2.3 .9l-.2 .2-1.3-.7-1.1-.1z" fill-rule="evenodd"/>
<path d="M88.2 42.6l1.2-.6 1.3-.2v.2l-1 .1-1.4 .7z" fill-rule="evenodd"/>
</g>
<g fill="none" stroke="#0dab76" stroke-width=".21">
<path d="M36.1 38.3h2.6v2.6M36.1 35.8h2.6M53.9 33.3h10.2M61.5 30.7v7.6M79.3 33.3h11.4M81.8 33.3v5M90.7 28.2v10.1M116.1 33.3v2.5M125 33.3v2.5M147.9 39.6h10.1M153 29.4v5.1h5M158 37.1h-5v7.6"/>
<path d="M193.6 39.6v3.8M202.5 29.4h5M202.5 34.5h5M207.5 39.6h-20.3v2.5M238 29.4h5.1M238 34.5h5.1M238 39.6h19.1v2.5M246.9 39.6v3.8M61.5 46v2.5M71.7 40.9v7.6M81.8 46v2.5M90.7 46v2.5"/>
<path d="M116.1 43.4v2.6M125 43.4v2.6M187.2 52.3v2.5h20.3M193.6 51v3.8M202.5 59.9h5M205 49.8h2.5M207.5 44.7h-2.5v22.8M238 59.9h5.1M238 44.7h2.6v22.8M238 49.8h2.6M246.9 51v3.8M257.1 52.3v2.5h-19.1"/>
<path d="M59 79v12.7h2.5M147.9 71.3h2.5M147.9 73.9h2.5M147.9 79h2.5M202.5 65h5M238 65h5.1M56.5 86.6h5M59 96.7h2.5M59 99.3h2.5M147.9 89.1h2.5M147.9 94.2h2.5M147.9 81.5h2.5"/>
<path d="M147.9 84h2.5M147.9 86.6h2.5M164.4 96.7v7.7h-16.5M182.2 86.6v5.1M182.2 89.1h2.5M194.9 89.1h2.5M197.4 96.7h-2.5v2.6M215.2 96.7h2.5v2.6M215.2 89.1h5M59 119.6h2.5M59 101.8h2.5M59 104.4h2.5"/>
<path d="M59 106.9h2.5M59 114.5h2.5M147.9 101.8h16.5M147.9 106.9h5.1v5.1M147.9 109.4h5.1M182.2 101.8v5.1h15.2M197.4 114.5h-2.5v2.6M215.2 106.9h5M215.2 114.5h2.5v2.6M255.8 117.1h5.1M255.8 119.6h5.1M258.3 112v2.5h2.6"/>
<path d="M28.5 133.6v2.5M59 122.1h2.5M59 124.7h2.5M59 127.2h2.5M59 129.8h2.5M59 132.3h2.5M59 134.8h2.5M59 137.4h2.5M156.8 138.6v2.6M165.7 138.6v2.6M174.5 138.6v2.6M183.4 138.6v2.6"/>
<path d="M258.3 136.1v5.1h2.6M260.9 122.1h-2.6v2.6M28.5 143.7v2.5M100.9 146.2h2.5M113.6 146.2h2.5v2.6M156.8 148.8v2.5M165.7 148.8v2.5M174.5 148.8v2.5M183.4 148.8v2.5M255.8 143.7h5.1M255.8 146.2h5.1M260.9 148.8h-2.6v2.5"/>
<path d="M29.8 178h2.5M29.8 167.8v2.6h2.5M60.3 178h8.9M60.3 170.4h1.2v1.2M66.6 167.8v2.6h2.6M97.1 178h10.1M97.1 170.4h1.2v1.2M104.7 167.8v2.6h2.5M135.2 178h10.1M135.2 170.4h1.2v1.2M142.8 167.8v2.6h2.5M173.3 170.4h1.2v1.2"/>
</g>
<g fill="#0dab76" stroke="#0dab76" stroke-width=".21">
<circle cx="153" cy="109.4" r=".51"/>
<circle cx="205" cy="49.8" r=".51"/>
<circle cx="240.6" cy="49.8" r=".51"/>
<circle cx="164.4" cy="101.8" r=".51"/>
<circle cx="81.8" cy="33.3" r=".51"/>
<circle cx="90.7" cy="33.3" r=".51"/>
<circle cx="182.2" cy="89.1" r=".51"/>
<circle cx="61.5" cy="33.3" r=".51"/>
<circle cx="193.6" cy="39.6" r=".51"/>
<circle cx="193.6" cy="54.8" r=".51"/>
<circle cx="246.9" cy="39.6" r=".51"/>
<circle cx="246.9" cy="54.8" r=".51"/>
</g>
<g font-size="3.7" fill="#c90d0c">
<text x="28" y="12.3">1</text>
<text x="62.2" y="12.3">2</text>
<text x="96.3" y="12.3">3</text>
<text x="130.4" y="12.3">4</text>
<text x="164.6" y="12.3">5</text>
<text x="198.7" y="12.3">6</text>
<text x="232.8" y="12.3">7</text>
<text x="266.9" y="12.3">8</text>
<text x="8.9" y="32.1">A</text>
<text x="285.7" y="32.1">A</text>
<text x="8.9" y="67.9">B</text>
<text x="285.7" y="67.9">B</text>
<text x="8.8" y="103.7">C</text>
<text x="285.6" y="103.7">C</text>
<text x="8.8" y="139.5">D</text>
<text x="285.6" y="139.5">D</text>
<text x="8.9" y="175.3">E</text>
<text x="285.7" y="175.3">E</text>
<text x="28" y="195.2">1</text>
<text x="62.2" y="195.2">2</text>
<text x="96.3" y="195.2">3</text>
<text x="130.4" y="195.2">4</text>
<text x="164.6" y="195.2">5</text>
<text x="198.7" y="195.2">6</text>
<text x="232.8" y="195.2">7</text>
<text x="266.9" y="195.2">8</text>
</g>
<text font-size="3.6" fill="#c90d0c" x="215.2" y="148.8">Wheel</text>
<g font-size="3.5">
<text x="2.8" y="206.1">26/4/2562</text>
<text x="19.5" y="206.1">12:00 C:\Users\Max\Documents\EAGLE\projects\KidRobot\KidRobot V1.0.sch (Sheet: 1/1)</text>
</g>
<g font-size="2.7" fill="#808080">
<text x="66.6" y="142.4">IC1</text>
<text x="66.6" y="145">STM32F030K6</text>
</g>
<g font-size="2.5" fill="#808080">
<text x="66.6" y="29.4">AMS1117-3.3</text>
<text x="66.6" y="26.9">IC2</text>
<text x="212.6" y="25.9">IC3</text>
<text x="88.2" y="30.7" transform="rotate(-90 88.2 30.7)">+3V3</text>
<text x="113.6" y="35.8" transform="rotate(-90 113.6 35.8)">+3V3</text>
<text x="122.5" y="35.8" transform="rotate(-90 122.5 35.8)">+3V3</text>
<text x="150.4" y="32" transform="rotate(-90 150.4 32)">+3V3</text>
<text x="36.1" y="45.9">GND</text>
<text x="59" y="53.6">GND</text>
<text x="69.1" y="53.6">GND</text>
<text x="79.3" y="53.6">GND</text>
<text x="88.2" y="53.6">GND</text>
<text x="113.6" y="51">GND</text>
<text x="122.5" y="51">GND</text>
<text x="150.4" y="49.8">GND</text>
<text x="212.6" y="70.1">L293D</text>
<text x="202.5" y="72.6">GND</text>
<text x="238" y="72.6">GND</text>
<text x="56.4" y="81.5" transform="rotate(-90 56.4 81.5)">+3V3</text>
<text x="179.6" y="89.1" transform="rotate(-90 179.6 89.1)">+3V3</text>
<text x="200.6" y="85.9">OS1</text>
<text x="161.8" y="99.3" transform="rotate(-90 161.8 99.3)">+3V3</text>
<text x="200.6" y="101.8">LEFT</text>
<text x="192.3" y="104.4">GND</text>
<text x="200.6" y="103.7">OS2</text>
<text x="215.2" y="104.4">GND</text>
<text x="150.4" y="117">GND</text>
<text x="200.6" y="119.6">RIGHT</text>
<text x="255.8" y="114.5" transform="rotate(-90 255.8 114.5)">+3V3</text>
<text x="192.3" y="122.1">GND</text>
<text x="215.2" y="122.1">GND</text>
<text x="255.8" y="129.7">GND</text>
<text x="154.2" y="141.2" transform="rotate(-90 154.2 141.2)">+3V3</text>
<text x="163.1" y="141.2" transform="rotate(-90 163.1 141.2)">+3V3</text>
<text x="172" y="141.2" transform="rotate(-90 172 141.2)">+3V3</text>
<text x="180.9" y="141.2" transform="rotate(-90 180.9 141.2)">+3V3</text>
<text x="255.8" y="138.6" transform="rotate(-90 255.8 138.6)">+3V3</text>
<text x="26" y="151.3">GND</text>
<text x="113.6" y="153.9">GND</text>
<text x="154.2" y="156.4">GND</text>
<text x="163.1" y="156.4">GND</text>
<text x="172" y="156.4">GND</text>
<text x="180.9" y="156.4">GND</text>
<text x="255.8" y="156.4">GND</text>
<text x="27.2" y="170.4" transform="rotate(-90 27.2 170.4)">+3V3</text>
<text x="64.1" y="170.4" transform="rotate(-90 64.1 170.4)">+3V3</text>
<text x="102.2" y="170.4" transform="rotate(-90 102.2 170.4)">+3V3</text>
<text x="140.3" y="170.4" transform="rotate(-90 140.3 170.4)">+3V3</text>
<text x="59" y="176.7">GND</text>
<text x="95.8" y="176.7">GND</text>
<text x="133.9" y="176.7">GND</text>
<text x="172" y="176.7">GND</text>
</g>
<g font-size="2.5" fill="#c90d0c">
<text x="186.2" y="48.1">M</text>
<text x="256" y="48.1">M</text>
</g>
<g font-size="2.1" fill="#808080">
<text x="209.1" y="29.1">1</text>
<text x="235.3" y="29.1">16</text>
<text x="33.9" y="35.4">+</text>
<text x="67.2" y="33.9">IN</text>
<text x="72.3" y="33.9">OUT</text>
<text x="159.6" y="34.2">3</text>
<text x="209.1" y="34.2">2</text>
<text x="215" y="30.2">1-2EN</text>
<text x="215" y="35.3">1A</text>
<text x="224.9" y="30.2">VCC1</text>
<text x="228" y="35.3">4A</text>
<text x="235.3" y="34.2">15</text>
<text x="33.9" y="38">-</text>
<text x="69.7" y="37.6">GND</text>
<text x="159.6" y="39.2">1</text>
<text x="159.6" y="36.7">2</text>
<text x="209.1" y="39.2">3</text>
<text x="215" y="40.4">1Y</text>
<text x="228" y="40.4">4Y</text>
<text x="235.3" y="39.2">14</text>
<text x="209.1" y="44.3">4</text>
<text x="215" y="45.4">GND1</text>
<text x="224.7" y="45.4">GND3</text>
<text x="235.3" y="44.3">13</text>
<text x="209.1" y="49.4">5</text>
<text x="215" y="50.5">GND2</text>
<text x="224.7" y="50.5">GND4</text>
<text x="235.3" y="49.4">12</text>
<text x="209.1" y="54.5">6</text>
<text x="209.1" y="59.6">7</text>
<text x="215" y="55.6">2Y</text>
<text x="228" y="55.6">3Y</text>
<text x="235.3" y="54.5">11</text>
<text x="235.3" y="59.6">10</text>
<text x="209.1" y="64.6">8</text>
<text x="215" y="60.7">2A</text>
<text x="215" y="65.8">VCC2</text>
<text x="224.6" y="65.8">3-4EN</text>
<text x="228" y="60.7">3A</text>
<text x="235.3" y="64.6">9</text>
<text x="145.1" y="71">14</text>
<text x="98" y="74.6">PB1-TIM3CH4/TIM14CH1/TIM1CH3N-ADC9</text>
<text x="101.1" y="72.1">PB0-TIM3CH3/TIM1CH2N/EVOUT-ADC8</text>
<text x="145.1" y="73.5">15</text>
<text x="63.1" y="81.1">2</text>
<text x="63.1" y="83.7">3</text>
<text x="68.9" y="82.3">PF0-OSCIN</text>
<text x="108" y="82.3">PB4-SPI1MISO/TIM3CH1/EVOUT</text>
<text x="118.8" y="79.7">PB3-SPI1SCK/EVOUT</text>
<text x="145.1" y="78.6">26</text>
<text x="145.1" y="81.1">27</text>
<text x="145.1" y="83.7">28</text>
<text x="63.1" y="86.2">4</text>
<text x="68.9" y="84.8">PF1-OSCOUT</text>
<text x="68.9" y="87.3">NRST</text>
<text x="93.2" y="84.8">PB5-SPI1MOSI/I2C1SMBA/TIM16BKIN/TIM3CH2</text>
<text x="102.4" y="89.9">PB7-I2C1SDA/USART1RX/TIM17CH1N</text>
<text x="102.9" y="87.3">PB6-I2C1SCL/USART1TX/TIM16CH1N</text>
<text x="145.1" y="86.2">29</text>
<text x="145.1" y="88.8">30</text>
<text x="198.2" y="88.8">A</text>
<text x="213" y="88.8">C</text>
<text x="63.1" y="91.3">5</text>
<text x="68.9" y="92.4">VDDA</text>
<text x="133.2" y="95">BOOT0</text>
<text x="145.1" y="93.8">31</text>
<text x="262.4" y="90">1</text>
<text x="262.4" y="92.6">2</text>
<text x="262.4" y="95.1">3</text>
<text x="63.1" y="96.4">6</text>
<text x="63.1" y="98.9">7</text>
<text x="63.1" y="101.5">8</text>
<text x="68.9" y="97.5">PA0-USART1CTS-ADC0/RTCTAMP2/WKUP1</text>
<text x="68.9" y="100">PA1-USART1RTS/EVOUT-ADC1</text>
<text x="145.1" y="101.5">1</text>
<text x="198.2" y="96.4">K</text>
<text x="213" y="96.4">E</text>
<text x="262.4" y="97.6">4</text>
<text x="262.4" y="100.2">5</text>
<text x="61.9" y="106.5">10</text>
<text x="63.1" y="104">9</text>
<text x="68.9" y="102.6">PA2-USART1TX-ADC2</text>
<text x="68.9" y="105.1">PA3-USART1RX-ADC3</text>
<text x="68.9" y="107.7">PA4-SPI1NSS/USART1CK/TIM14CH1-ADC4</text>
<text x="134.8" y="105.1">VDD1</text>
<text x="134.8" y="102.6">VDD2</text>
<text x="135" y="107.7">VSS1</text>
<text x="145.1" y="106.5">16</text>
<text x="145.1" y="104">17</text>
<text x="198.2" y="106.5">A</text>
<text x="213" y="106.5">C</text>
<text x="61.9" y="111.6">12</text>
<text x="62" y="109.1">11</text>
<text x="68.9" y="110.2">PA5-SPI1SCK-ADC5</text>
<text x="68.9" y="112.7">PA6-SPI1MISO/TIM3CH1/TIM1BKIN/TIM16CH1/EVOUT-ADC6</text>
<text x="135" y="110.2">VSS2</text>
<text x="145.1" y="109.1">32</text>
<text x="61.9" y="114.2">13</text>
<text x="61.9" y="119.2">18</text>
<text x="68.9" y="115.3">PA7-SPI1MOSI/TIM3CH2/TIM14CH1/TIM1CH1N/TIM17CH1/EVOUT-ADC7</text>
<text x="198.2" y="114.2">K</text>
<text x="213" y="114.2">E</text>
<text x="262.4" y="114.2">1</text>
<text x="262.4" y="116.7">2</text>
<text x="262.4" y="119.2">3</text>
<text x="61.9" y="121.8">19</text>
<text x="61.9" y="124.3">20</text>
<text x="68.9" y="120.3">PA8-USART1CK/TIM1CH1/EVOUT/MCO</text>
<text x="68.9" y="122.9">PA9-USART1TX/TIM1CH2/I2C1SCL</text>
<text x="68.9" y="125.4">PA10-USART1RX/TIM1CH3/TIM17BKIN/I2C1SDA</text>
<text x="262.4" y="121.8">4</text>
<text x="61.9" y="126.8">21</text>
<text x="61.9" y="129.4">22</text>
<text x="61.9" y="131.9">23</text>
<text x="68.9" y="128">PA11-USART1CTS/TIM1CH4/EVOUT</text>
<text x="68.9" y="130.5">PA12-USART1RTS/TIM1ETR/EVOUT</text>
<text x="61.9" y="134.5">24</text>
<text x="61.9" y="137">25</text>
<text x="68.9" y="133">PA13-IROUT/SWDIO</text>
<text x="68.9" y="135.6">PA14-USART1TX//SWCLK</text>
<text x="68.9" y="138.1">PA15-SPI1NSS/USART1RX/EVOUT</text>
<text x="262.4" y="140.8">1</text>
<text x="262.4" y="143.4">2</text>
<text x="262.4" y="145.9">3</text>
<text x="262.4" y="148.4">4</text>
<text x="37.2" y="171.1">VDD</text>
<text x="51.1" y="171.1">VSS</text>
<text x="74" y="171.1">VDD</text>
<text x="87.9" y="171.1">VSS</text>
<text x="112.1" y="171.1">VDD</text>
<text x="126" y="171.1">VSS</text>
<text x="150.2" y="171.1">VDD</text>
<text x="164.1" y="171.1">VSS</text>
<text x="37.2" y="178.8">DI</text>
<text x="52.2" y="178.8">DO</text>
<text x="74" y="178.8">DI</text>
<text x="89" y="178.8">DO</text>
<text x="112.1" y="178.8">DI</text>
<text x="127.1" y="178.8">DO</text>
<text x="150.2" y="178.8">DI</text>
<text x="165.2" y="178.8">DO</text>
</g>
<g font-size="1.8" fill="#808080">
<text x="62.2" y="29.4" transform="rotate(-90 62.2 29.4)">V_BAT</text>
<text x="30.4" y="33.2">J8</text>
<text x="188.2" y="30.1">MOTOR1_PWM</text>
<text x="191.5" y="35.2">MOTOR1_A</text>
<text x="244.4" y="35.2">MOTOR2_B</text>
<text x="244.4" y="30.1">V_BAT</text>
<text x="144.8" y="40.2">IR</text>
<text x="27.9" y="42.1">BATT</text>
<text x="181" y="47.2">M1</text>
<text x="261" y="47.2">M2</text>
<text x="173" y="49.8">MOTOR-N20</text>
<text x="260.6" y="49.8">MOTOR-N20</text>
<text x="191.5" y="60.5">MOTOR1_B</text>
<text x="195.7" y="65.6">V_BAT</text>
<text x="244.4" y="65.6">MOTOR2_PWM</text>
<text x="244.4" y="60.5">MOTOR2_A</text>
<text x="151.7" y="72">MOTOR1_A</text>
<text x="151.7" y="74.5">MOTOR1_B</text>
<text x="151.7" y="79.6">LINE_TRACK_LEFT</text>
<text x="151.7" y="82.1">LINE_TRACK_RIGHT</text>
<text x="51.6" y="87.2">RST</text>
<text x="151.7" y="84.7">USER_I/O_4</text>
<text x="151.7" y="87.2">I2C_SCL</text>
<text x="151.7" y="89.7">I2C_SDA</text>
<text x="221.5" y="89.7">LINE_TRACK_LEFT</text>
<text x="151.7" y="94.8">BOOT0</text>
<text x="42.3" y="99.9">HC_SR04P_ECHO</text>
<text x="43.2" y="97.4">HC_SR04P_TRIG</text>
<text x="47.4" y="102.4">USER_I/O_1</text>
<text x="47.4" y="105">USER_I/O_2</text>
<text x="47.4" y="107.5">USER_I/O_3</text>
<text x="221.5" y="107.5">LINE_TRACK_RIGHT</text>
<text x="48" y="115.1">WS2812_DI</text>
<text x="240.1" y="117.7">HC_SR04P_TRIG</text>
<text x="44.8" y="120.2">MOTOR1_PWM</text>
<text x="44.8" y="122.8">MOTOR2_PWM</text>
<text x="48" y="125.3">MOTOR2_A</text>
<text x="239.2" y="120.2">HC_SR04P_ECHO</text>
<text x="48" y="127.8">MOTOR2_B</text>
<text x="29.1" y="132.3" transform="rotate(-90 29.1 132.3)">RST</text>
<text x="51.3" y="135.5">SWCLK</text>
<text x="51.6" y="132.9">SWDIO</text>
<text x="55.9" y="138">IR</text>
<text x="93.6" y="146.9">BOOT0</text>
<text x="248.1" y="146.9">SWCLK</text>
<text x="248.4" y="144.3">SWDIO</text>
<text x="18.8" y="178.6">WS2812_DI</text>
</g>
<g font-size="1.8" fill="#c90d0c">
<text x="46" y="169.9">RGB</text>
<text x="82.9" y="169.9">RGB</text>
<text x="120.9" y="169.9">RGB</text>
<text x="159" y="169.9">RGB</text>
<text x="44.4" y="177.6" transform="rotate(-90 44.4 177.6)">WS28x1</text>
<text x="81.2" y="177.6" transform="rotate(-90 81.2 177.6)">WS28x1</text>
<text x="119.3" y="177.6" transform="rotate(-90 119.3 177.6)">WS28x1</text>
<text x="157.4" y="177.6" transform="rotate(-90 157.4 177.6)">WS28x1</text>
</g>
</svg>
